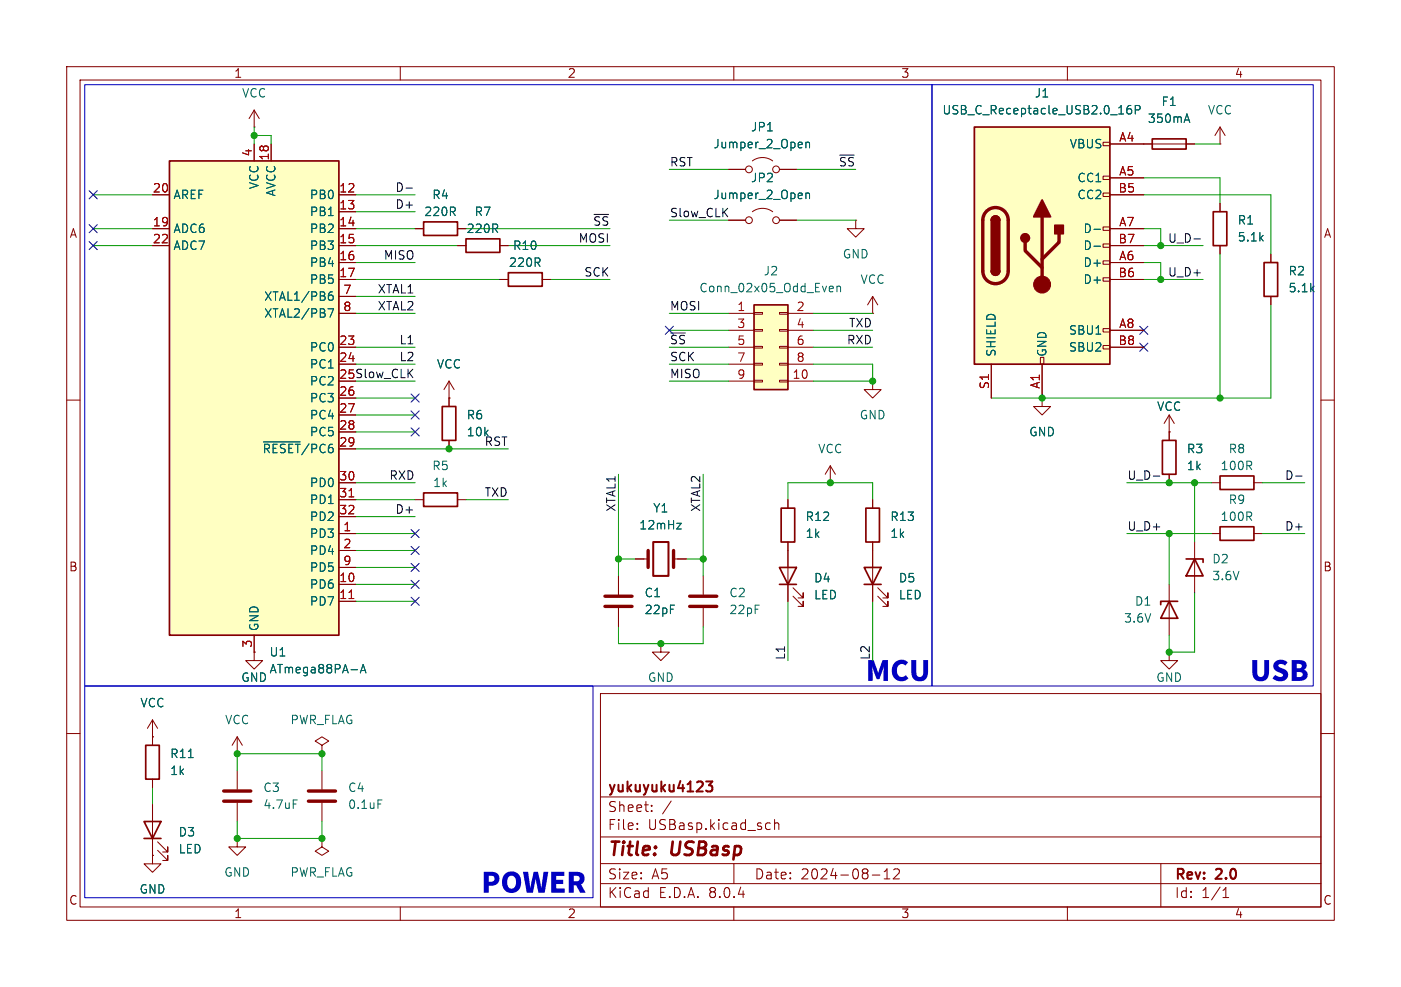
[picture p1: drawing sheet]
<svg xmlns="http://www.w3.org/2000/svg" width="210mm" height="148mm" viewBox="0 0 210 148" stroke-linecap="round" stroke-linejoin="round" font-family="sans-serif">
<g fill="none" stroke="#840000" stroke-width=".15">
<path d="M10 10h190v128h-190zM12 12h186v124h-186zM60 10v2M110 10v2M160 10v2M182.9 19.1l-.8 1.2M182.9 19.1v2.5M182.9 19.1l.7 1.2M182.9 21.6h.1M190.5 38.1v1.3M10 60h2M130.8 57.2v1.2h1.3l-1.3 1.3-1.3-1.3h1.3"/>
<path d="M130.8 57.2h.1M130.8 47h.1M130.8 44.5l-.8 1.2M130.8 44.5v2.5M130.8 44.5l.8 1.2M190.5 44.5v1.2M198 60h2M105.4 86.4v2.8M105.4 91.2v2.8M175.3 97.8v1.3h1.2l-1.2 1.2-1.3-1.2h1.3M175.3 97.8h.1M175.3 87.6v7.7"/>
<path d="M179.1 81.3v7.6M181.6 80h1.3M188 80h1.2M10 110h2M90 104h108v32h-108zM90 119.5h108M198 110h2M60 136v2M90 132.5h108M90 129.5h108M90 125.5h108M95.5 124.2v.2"/>
<path d="M95.5 123.5v.1M97.7 121.5v.2M97.7 120.8v.1M100.6 120.1l-1.3 1.9M110 136v2M110 129.5v3M115 123.4l.5 .1M115.5 124.3l-.5 .1M116.1 123.5a.37 .37 0 0 1 .7 .1v.8M116.1 122.9v1.5M130.8 131.2h1.1M132.5 131.8h.9"/>
<path d="M132.5 130.7l.5-.4v1.5M134 130.4l.2-.1 .5 .1a.41 .41 0 0 1 .1 .5l-.9 .9h.9M160 136v2M174 129.5v6.5M183.3 134.6h.9M183.3 133.5l.5-.4v1.5"/>
</g>
<path d="M105.8 117.2h1l-.5 .6a.41 .41 0 0 1 .5 .2v.4l-.2 .2h-.7" fill="none" stroke="#840000" stroke-width=".3"/>
<path d="M189.5 39.4h2v5.1h-2zM182.9 79h5.1v2h-5.1zM175.3 90.2l1.2 2.5h-2.5zM176.5 90.2h-2.5v.5M177.8 83.8h2.5v.5M179.1 83.8l1.2 2.6h-2.5z" fill="none" stroke="#840000" stroke-width=".25"/>
<path d="M103.4 90.9h4M103.4 89.4h4" fill="none" stroke="#840000" stroke-width=".51"/>
<path d="M146 19.1h20.4v35.5h-20.4z" fill="#ffffc2"/>
<g fill="none" stroke="#840000" stroke-width=".15">
<path d="M109.2 33h2.6M112.8 31.8a2.54 2.54 0 0 1 3 0M116.8 33h2.6M165.4 39.1h1v.5h-1zM165.4 36.6h1v.5h-1zM165.4 34h1v.5h-1zM165.4 29h1v.5h-1zM165.4 26.4h1v.5h-1zM165.4 21.3h1v.5h-1zM166.4 21.6h12.7M166.4 26.7h5M166.4 39.4h5"/>
<path d="M166.4 34.3h5M166.4 29.2h5M166.4 36.8h5M148.6 54.6v5.1M156 53.6h.5v1h-.5zM156.2 59.7v1.3h1.3l-1.3 1.2-1.3-1.2h1.3M156.2 59.7h.1M156.2 54.6v5.1M165.4 51.8h1v.5h-1zM165.4 49.3h1v.5h-1zM165.4 41.7h1v.5h-1zM166.4 49.5h5"/>
<path d="M166.4 41.9h5M166.4 52.1h5"/>
<circle cx="112.3" cy="33" r=".51"/>
<circle cx="116.3" cy="33" r=".51"/>
</g>
<path d="M146 19.1h20.4v35.5h-20.4zM148.6 33a.64 .64 0 0 1 .6-.6 .64 .64 0 0 1 .7 .6M172.7 20.8h5.1v1.6h-5.1zM148.6 40.6a.64 .64 0 0 0 .6 .7 .64 .64 0 0 0 .7-.7" fill="none" stroke="#840000" stroke-width=".25"/>
<path d="M147.9 31.7a1.9 1.9 0 0 1 2-.4 1.9 1.9 0 0 1 1.2 1.7v7.6a1.91 1.91 0 0 1-1.9 1.9 1.91 1.91 0 0 1-1.9-1.9v-7.7a1.9 1.9 0 0 1 .6-1.2zM153.7 36.3v1.3l2.5 2.5M156.2 32.5v10.2M158.7 35.1v1.2l-2.5 2.6" fill="none" stroke="#840000" stroke-width=".51"/>
<g fill="#840000" stroke="#840000" stroke-width=".25">
<path d="M148.6 40.6h1.3a.64 .64 0 0 1-.7 .7 .64 .64 0 0 1-.6-.7z"/>
<path d="M148.6 33h1.3v7.6h-1.3z"/>
<path d="M148.8 32.6a.64 .64 0 0 1 .7-.2 .64 .64 0 0 1 .4 .6h-1.3z"/>
<path d="M156.2 30l1.3 2.5h-2.6z"/>
<path d="M158.1 33.8h1.3v1.3h-1.3z"/>
<circle cx="153.7" cy="35.7" r=".63"/>
</g>
<circle cx="156.2" cy="42.7" r="1.27" fill="#840000" stroke="#840000" stroke-width=".15"/>
<path d="M169.5 15.8a.5 .5 0 0 0-.6 .6v.4l.1 .2 .4 .1 .2-.1v-.5l-.1-.1-.3-.1-.3 .2M170.2 16.5l.6-.1 .1-.2-.1-.3-.1-.1h-.5v1.3M177.6 18h.6M177.9 17.1l.4 1.3M120.8 28.9v.9M120.8 29.1l.2-.2 .3 .1v.8M164 34.4h1M164 36.9h1" fill="none" stroke="#006464" stroke-width=".15"/>
<path d="M113 45.7h5.1v12.7h-5.1z" fill="#ffffc2"/>
<g fill="none" stroke="#840000" stroke-width=".15">
<path d="M38.1 19.1h.1M38.1 16.5l-.8 1.3M38.1 16.5v2.6M38.1 16.5l.8 1.3M109.2 25.4h2.6M112.8 24.1a2.54 2.54 0 0 1 3 0M116.8 25.4h2.6M74.9 41.9h1.3M81.3 41.9h1.2M109.2 47h3.8M109.2 57.2h3.8M109.2 49.5h3.8"/>
<path d="M109.2 52.1h3.8M109.2 54.6h3.8M113 57h1.3v.3h-1.3zM113 54.5h1.3v.2h-1.3zM113 51.9h1.3v.3h-1.3zM113 49.4h1.3v.3h-1.3zM113 46.9h1.3v.2h-1.3zM116.8 57h1.3v.3h-1.3zM116.8 54.5h1.3v.2h-1.3zM116.8 51.9h1.3v.3h-1.3zM116.8 49.4h1.3v.3h-1.3zM116.8 46.9h1.3v.2h-1.3z"/>
<path d="M118.1 47h3.8M118.1 57.2h3.8M118.1 49.5h3.8M118.1 52.1h3.8M118.1 54.6h3.8M62.2 74.9h1.3M68.6 74.9h1.2M92.7 86.4v2.8M92.7 91.2v2.8M95.2 83.8h2M101 83.8h1.9M22.9 110.5v1.3"/>
<path d="M22.9 116.8v1.3M35.6 113h.1M35.6 110.5l-.8 1.3M35.6 110.5v2.5M35.6 110.5l.7 1.3M48.3 115.6v2.8M22.9 120.7v7.6M23.6 127.5l1.5 1.5v-.7v.7h-.7M23.6 126.2l1.5 1.6v-.8v.8h-.7M48.3 120.4v2.8"/>
<circle cx="112.3" cy="25.4" r=".51"/>
<circle cx="116.3" cy="25.4" r=".51"/>
</g>
<path d="M76.2 40.9h5.1v2h-5.1zM113 45.7h5.1v12.7h-5.1zM63.5 73.9h5.1v2h-5.1zM21.8 111.8h2.1v5h-2.1zM21.6 123.2h2.5l-1.2 2.5zM21.6 125.7h2.5" fill="none" stroke="#840000" stroke-width=".25"/>
<path d="M120.8 21.3v.9M120.8 21.4l.2-.1 .3 .1v.8M124.5 42.9l.4 .1v.2l-.6 .1M124.9 43.7l-.4 .1M125.5 43l.1-.1 .3 .1 .1 .8M125.5 42.9v.9M101.4 78.5h.7l-.7 .8h.7M28.2 113.6h.8M56.7 120h.6" fill="none" stroke="#006464" stroke-width=".15"/>
<path d="M90.7 90.9h4M90.7 89.4h4M97.2 82.6v2.5M101 82.6v2.5M46.2 118.6h4.1M46.2 120.1h4.1" fill="none" stroke="#840000" stroke-width=".51"/>
<path d="M97.9 81.3h2.3v5.1h-2.3z" fill="none" stroke="#840000" stroke-width=".3"/>
<path d="M25.4 24.1h25.4v71.2h-25.4z" fill="#ffffc2"/>
<g fill="none" stroke="#840000" stroke-width=".25">
<path d="M25.4 24.1h25.4v71.2h-25.4zM63.5 33.3h5.1v2h-5.1zM69.8 35.8h5.1v2h-5.1zM181.9 31.8h2v5h-2zM66.3 61h2v5h-2zM117.1 76.2h2v5.1h-2zM129.8 76.2h2v5.1h-2zM174.2 66h2.1v5.1h-2.1zM182.9 71.4h5.1v2h-5.1zM116.8 85.1h2.6l-1.3 2.5zM116.8 87.6h2.6M129.5 85.1h2.6l-1.3 2.5z"/>
<path d="M129.5 87.6h2.6"/>
</g>
<g fill="none" stroke="#840000" stroke-width=".15">
<path d="M22.9 29.2h2.5M22.9 34.3h2.5M22.9 36.8h2.5M38.1 21.6v2.5M40.6 21.6v2.5M50.8 29.2h2.5M50.8 31.8h2.5M50.8 34.3h2.5M50.8 36.8h2.5M50.8 39.4h2.5M62.2 34.3h1.3M68.6 34.3h1.2"/>
<path d="M68.6 36.8h1.2M74.9 36.8h1.3M109.2 25.4h2.6M109.2 33h2.6M116.8 25.4h2.6M116.8 33h2.6M128.3 33v1.3h1.2l-1.2 1.3-1.3-1.3h1.3M128.3 33h.1M166.4 29.2h5M166.4 34.3h5M166.4 36.8h5M166.4 39.4h5"/>
<path d="M166.4 21.6h6.3M166.4 26.7h5M177.8 21.6h1.3M182.9 30.5v1.3M182.9 36.8v1.3M190.5 38.1v1.3M50.8 41.9h2.5M50.8 52.1h2.5M50.8 54.6h2.5M50.8 59.7h2.5M50.8 44.5h2.5M50.8 47h2.5"/>
<path d="M67.3 59.7h.1M67.3 57.2l-.8 1.2M67.3 57.2v3.8M67.3 57.2l.8 1.2M74.9 41.9h1.3M81.3 41.9h1.2M148.6 54.6v5.1M156.2 59.7h.1M156.2 54.6v5.1M166.4 41.9h5M166.4 52.1h5M166.4 49.5h5"/>
<path d="M190.5 44.5v1.2M50.8 62.2h2.5M50.8 64.8h2.5M50.8 67.3h2.5M50.8 72.4h2.5M50.8 74.9h2.5M50.8 77.5h2.5M67.3 66v1.3M118.1 74.9v1.3M124.5 72.4h.1M124.5 69.9l-.8 1.2M124.5 69.9v2.5"/>
<path d="M124.5 69.9l.7 1.2M130.8 74.9v1.3M175.3 64.8h.1M175.3 62.2l-.8 1.3M175.3 62.2v3.8M175.3 71.1v1.3M175.3 62.2l.7 1.3M181.6 72.4h1.3M188 72.4h1.2M38.1 97.8v1.3h1.3l-1.3 1.2-1.3-1.2h1.3M38.1 97.8h.1M38.1 95.3v2.5"/>
<path d="M50.8 80h2.5M50.8 87.6h2.5M50.8 90.2h2.5M50.8 82.6h2.5M50.8 85.1h2.5M92.7 86.4v2.8M92.7 91.2v2.8M95.2 83.8h1.3M99.1 96.5v1.3h1.2l-1.2 1.3-1.3-1.3h1.3M99.1 96.5h.1M101.6 83.8h1.3M118.1 81.3v8.9"/>
<path d="M118.9 89.4l1.5 1.5v-.7v.7h-.8M118.9 88.1l1.5 1.6v-.8v.8h-.8M130.8 81.3v8.9M131.6 89.4l1.5 1.5v-.7v.7h-.8M131.6 88.1l1.5 1.6v-.8v.8h-.8M22.9 110.5h.1M22.9 108l-.8 1.2M22.9 108v3.8M22.9 116.8v1.3M22.9 108l.7 1.2M35.6 115.6v2.8M48.3 111.8l1-.7-1-.6-1.1 .6 1.1 .7v1.2"/>
<path d="M48.3 113h.1M22.9 128.3v1.2h1.2l-1.2 1.3-1.3-1.3h1.3M22.9 128.3h.1M22.9 120.7v2.5M22.9 125.7v2.6M35.6 125.7v1.3h1.2l-1.2 1.3-1.3-1.3h1.3M35.6 125.7h.1M35.6 120.4v2.8M48.3 125.7v1.3l1 .6-1 .7-1.1-.7 1.1-.6M48.3 125.7h.1"/>
</g>
<path d="M52.3 74.5h.7M52.3 89.8h.7" fill="none" stroke="#a90000" stroke-width=".15"/>
<g fill="none" stroke="#006464" stroke-width=".15">
<path d="M169.5 15.8a.5 .5 0 0 0-.6 .6v.4l.1 .2 .4 .1 .2-.1v-.5l-.1-.1-.3-.1-.3 .2M170.2 16.5l.6-.1 .1-.2-.1-.3-.1-.1h-.5v1.3M177.6 18h.6M177.9 17.1l.4 1.3M120.8 21.3v.9M120.8 28.9v.9M120.8 21.4l.2-.1 .3 .1v.8M120.8 29.1l.2-.2 .3 .1v.8M164 34.4h1M164 36.9h1M49.2 46.3h.8l-.5 1.3M49.3 44.4l.4-.2 .2 .3-.1 .5h-.3l-.2-.1"/>
<path d="M49.8 43.8a.45 .45 0 0 0-.5 .3M39.5 66.3h5.5M101.4 78.5h.7l-.7 .8h.7M28.2 113.6h.8M44 120h.6M54 100.9l.4-1.3 .5 1.3M54.1 100.5h.6"/>
</g>
<path d="M33.5 118.6h4.1M33.5 120.1h4.1" fill="none" stroke="#840000" stroke-width=".51"/>
<path d="M60.9 28.2h.9M179 35.8h.9M172.9 71.4h.9M194.2 71.4h1" fill="none" stroke="#0f0f0f" stroke-width=".15"/>
<path d="M12.7 12.7h127v90.2h-127zM139.7 12.7h57.1v90.2h-57.1zM12.7 102.9h76.2v31.7h-76.2z" fill="none" stroke="#0000c2" stroke-width=".15"/>
<g fill="none" stroke="#009600" stroke-width=".15">
<path d="M38.1 19.1v2.5M14 34.3h8.9M14 36.8h8.9M14 29.2h8.9M38.1 20.3h2.5v1.3M53.3 34.3h8.9M53.3 36.8h15.3M53.3 31.8h8.9M53.3 29.2h8.9M53.3 39.4h8.9M69.8 34.3h21.6M76.2 36.8h15.2"/>
<path d="M100.3 33h8.9M100.3 25.4h8.9M119.4 33h8.9M119.4 25.4h8.9M171.4 34.3h2.6v2.5M171.4 36.8h8.9M171.4 29.2h19.1v8.9M171.4 39.4h2.6v2.5M171.4 26.7h11.5v3.8M179.1 21.6h3.8M182.9 38.1v21.6M53.3 57.2h8.9"/>
<path d="M53.3 52.1h8.9M53.3 47h8.9M53.3 44.5h8.9M53.3 54.6h8.9M53.3 59.7h8.9M53.3 41.9h21.6M82.5 41.9h8.9M100.3 57.2h8.9M100.3 52.1h8.9M100.3 47h8.9M100.3 49.5h8.9M100.3 54.6h8.9"/>
<path d="M121.9 54.6h8.9v2.6h-8.9M121.9 52.1h8.9M121.9 47h8.9M121.9 49.5h8.9M171.4 41.9h8.9M190.5 45.7v14h-41.9M53.3 64.8h8.9M53.3 77.5h8.9M53.3 74.9h8.9M53.3 72.4h8.9M53.3 67.3h22.9M53.3 62.2h8.9"/>
<path d="M69.8 74.9h6.4M92.7 71.1v15.3M105.4 71.1v15.3M118.1 74.9v-2.5h12.7v2.5M168.9 72.4h12.7M179.1 72.4v8.9M189.2 72.4h6.4M53.3 80h8.9M53.3 82.6h8.9M53.3 85.1h8.9M53.3 87.6h8.9M53.3 90.2h8.9"/>
<path d="M92.7 94v2.5h12.7v-2.5M92.7 83.8h2.5M102.9 83.8h2.5M118.1 90.2v8.9M130.8 90.2v8.9M168.9 80h12.7M175.3 80v7.6M179.1 88.9v8.9h-3.8v-2.5M189.2 80h6.4M22.9 118.1v2.6M35.6 115.6v-2.6h12.7v2.6M35.6 123.2v2.5h12.7v-2.5"/>
</g>
<g fill="none" stroke="#000084" stroke-width=".15">
<path d="M13.4 36.2l1.2 1.2M13.4 28.6l1.2 1.2M13.4 33.7l1.2 1.2M14.6 36.2l-1.2 1.2M14.6 28.6l-1.2 1.2M14.6 33.7l-1.2 1.2M61.6 59.1l1.2 1.2M62.8 59.1l-1.2 1.2M99.7 48.9l1.2 1.2M100.9 48.9l-1.2 1.2M170.8 48.9l1.3 1.2M170.8 51.5l1.3 1.2"/>
<path d="M172.1 48.9l-1.3 1.2M172.1 51.5l-1.3 1.2M61.6 61.6l1.2 1.2M61.6 79.4l1.2 1.2M61.6 64.2l1.2 1.2M62.8 61.6l-1.2 1.2M62.8 79.4l-1.2 1.2M62.8 64.2l-1.2 1.2M61.6 87l1.2 1.2M61.6 89.6l1.2 1.2M61.6 84.5l1.2 1.2M61.6 81.9l1.2 1.3"/>
<path d="M62.8 87l-1.2 1.2M62.8 89.6l-1.2 1.2M62.8 84.5l-1.2 1.2M62.8 81.9l-1.2 1.3"/>
</g>
<g fill="#009600" stroke="#009600" stroke-width=".15">
<circle cx="48.3" cy="125.7" r=".46"/>
<circle cx="35.6" cy="113" r=".46"/>
<circle cx="35.6" cy="125.7" r=".46"/>
<circle cx="48.3" cy="113" r=".46"/>
<circle cx="124.5" cy="72.4" r=".46"/>
<circle cx="105.4" cy="83.8" r=".46"/>
<circle cx="92.7" cy="83.8" r=".46"/>
<circle cx="130.8" cy="57.2" r=".46"/>
<circle cx="175.3" cy="97.8" r=".46"/>
<circle cx="175.3" cy="80" r=".46"/>
<circle cx="156.2" cy="59.7" r=".46"/>
<circle cx="38.1" cy="20.3" r=".46"/>
<circle cx="175.3" cy="72.4" r=".46"/>
<circle cx="179.1" cy="72.4" r=".46"/>
<circle cx="174" cy="36.8" r=".46"/>
<circle cx="182.9" cy="59.7" r=".46"/>
<circle cx="174" cy="41.9" r=".46"/>
<circle cx="99.1" cy="96.5" r=".46"/>
<circle cx="67.3" cy="67.3" r=".46"/>
</g>
<g font-size="4.2" fill="#0000c2">
<text x="129.8" y="103">MCU</text>
<text x="187.4" y="103">USB</text>
<text x="72.2" y="134.7">POWER</text>
</g>
<g font-size="2.8" fill="#840000">
<text x="91" y="128.9">Title:</text>
<text x="100.7" y="128.9">USBasp</text>
</g>
<g font-size="2.1" fill="#840000">
<text x="91" y="119.2">yukuyuku4123</text>
<text x="91" y="124.7">File:</text>
<text x="91" y="122">Sheet:</text>
<text x="97.1" y="124.7">USBasp.kicad_sch</text>
<text x="91" y="134.9">KiCad</text>
<text x="91" y="132.1">Size:</text>
<text x="97.7" y="132.1">A5</text>
<text x="98.7" y="134.9">E.D.A.</text>
<text x="106.3" y="134.9">8.0.4</text>
<text x="113" y="132.1">Date:</text>
<text x="120" y="132.1">2024-08-12</text>
<text x="176" y="132.3">Rev:</text>
<text x="176" y="134.9">Id:</text>
<text x="180.1" y="134.9">1/1</text>
<text x="182.4" y="132.3">2.0</text>
</g>
<g font-size="1.8" fill="#840000">
<text x="35" y="11.9">1</text>
<text x="85" y="11.9">2</text>
<text x="135" y="11.9">3</text>
<text x="185" y="11.9">4</text>
<text x="10.3" y="35.9">A</text>
<text x="198.4" y="35.9">A</text>
<text x="50.8" y="56.9">25 Slow_CLK</text>
<text x="10.3" y="85.9">B</text>
<text x="198.3" y="85.9">B</text>
<text x="10.3" y="135.9">C</text>
<text x="35" y="137.9">1</text>
<text x="85" y="137.9">2</text>
<text x="135" y="137.9">3</text>
<text x="185" y="137.9">4</text>
<text x="198.3" y="135.9">C</text>
</g>
<g font-size="1.8" fill="#006464">
<text x="36.2" y="14.8">VCC</text>
<text x="141.2" y="17.4">USB_C_Receptacle_USB2.0_16P</text>
<text x="155" y="14.8">J1</text>
<text x="174" y="16.1">F1</text>
<text x="181" y="17.4">VCC</text>
<text x="106.9" y="22.5">Jumper_2_Open</text>
<text x="112.5" y="19.9">JP1</text>
<text x="160.3" y="22.5">VBUS</text>
<text x="172" y="18.6">350mA</text>
<text x="39" y="28.5" transform="rotate(-90 39 28.5)">VCC</text>
<text x="41.5" y="29.6" transform="rotate(-90 41.5 29.6)">AVCC</text>
<text x="112.5" y="27.5">JP2</text>
<text x="161.4" y="27.5">CC1</text>
<text x="25.9" y="35.2">ADC6</text>
<text x="25.9" y="30.1">AREF</text>
<text x="46.3" y="30.1">PB0</text>
<text x="46.3" y="32.6">PB1</text>
<text x="46.3" y="35.2">PB2</text>
<text x="63.5" y="32.6">220R</text>
<text x="64.7" y="30.1">R4</text>
<text x="69.8" y="35.2">220R</text>
<text x="71" y="32.6">R7</text>
<text x="106.9" y="30.1">Jumper_2_Open</text>
<text x="161.4" y="30.1">CC2</text>
<text x="162.3" y="35.2">D-</text>
<text x="185.4" y="33.9">R1</text>
<text x="25.9" y="37.7">ADC7</text>
<text x="46.3" y="37.7">PB3</text>
<text x="46.3" y="40.2">PB4</text>
<text x="76.2" y="40.2">220R</text>
<text x="76.8" y="37.7">R10</text>
<text x="114.4" y="41.5">J2</text>
<text x="126.2" y="39">GND</text>
<text x="162.3" y="40.2">D+</text>
<text x="162.3" y="37.7">D-</text>
<text x="185.4" y="36.4">5.1k</text>
<text x="193" y="41.5">R2</text>
<text x="39.5" y="45.3">XTAL1/PB6</text>
<text x="39.5" y="47.9">XTAL2/PB7</text>
<text x="46.3" y="42.8">PB5</text>
<text x="104.7" y="44">Conn_02x05_Odd_Even</text>
<text x="128.9" y="42.8">VCC</text>
<text x="162.3" y="42.8">D+</text>
<text x="193" y="44">5.1k</text>
<text x="46.3" y="52.9">PC0</text>
<text x="149.5" y="53.6" transform="rotate(-90 149.5 53.6)">SHIELD</text>
<text x="157.1" y="53.6" transform="rotate(-90 157.1 53.6)">GND</text>
<text x="160.1" y="50.4">SBU1</text>
<text x="160.1" y="52.9">SBU2</text>
<text x="46.3" y="55.5">PC1</text>
<text x="46.3" y="58">PC2</text>
<text x="65.4" y="55.5">VCC</text>
<text x="46.3" y="60.6">PC3</text>
<text x="46.3" y="63.1">PC4</text>
<text x="46.3" y="65.6">PC5</text>
<text x="69.9" y="63.1">R6</text>
<text x="69.9" y="65.6">10k</text>
<text x="128.8" y="63.1">GND</text>
<text x="154.2" y="65.6">GND</text>
<text x="173.3" y="61.8">VCC</text>
<text x="39.3" y="68.2">~{RESET}/PC6</text>
<text x="64.7" y="70.7">R5</text>
<text x="122.5" y="68.2">VCC</text>
<text x="177.8" y="68.2">R3</text>
<text x="177.8" y="70.7">1k</text>
<text x="182.9" y="70.7">100R</text>
<text x="184.1" y="68.2">R8</text>
<text x="46.3" y="73.3">PD0</text>
<text x="46.3" y="75.8">PD1</text>
<text x="64.8" y="73.3">1k</text>
<text x="97.8" y="77.1">Y1</text>
<text x="184.1" y="75.8">R9</text>
<text x="46.3" y="80.9">PD3</text>
<text x="46.3" y="83.4">PD4</text>
<text x="46.3" y="78.3">PD2</text>
<text x="95.7" y="79.6">12mHz</text>
<text x="120.7" y="78.3">R12</text>
<text x="120.7" y="80.9">1k</text>
<text x="133.4" y="78.3">R13</text>
<text x="133.4" y="80.9">1k</text>
<text x="182.9" y="78.3">100R</text>
<text x="46.3" y="88.5">PD6</text>
<text x="46.3" y="86">PD5</text>
<text x="96.5" y="89.8">C1</text>
<text x="109.2" y="89.8">C2</text>
<text x="121.9" y="87.5">D4</text>
<text x="134.6" y="87.5">D5</text>
<text x="181.6" y="84.7">D2</text>
<text x="181.6" y="87.2">3.6V</text>
<text x="39" y="94.7" transform="rotate(-90 39 94.7)">GND</text>
<text x="46.3" y="91">PD7</text>
<text x="96.5" y="92.3">22pF</text>
<text x="109.2" y="92.3">22pF</text>
<text x="121.9" y="90.1">LED</text>
<text x="134.6" y="90.1">LED</text>
<text x="168.4" y="93.6">3.6V</text>
<text x="170" y="91">D1</text>
<text x="40.3" y="98.7">U1</text>
<text x="40.3" y="101.2">ATmega88PA-A</text>
<text x="20.9" y="106.3">VCC</text>
<text x="36.1" y="102.5">GND</text>
<text x="97" y="102.5">GND</text>
<text x="173.2" y="102.5">GND</text>
<text x="25.4" y="113.9">R11</text>
<text x="33.6" y="108.8">VCC</text>
<text x="43.4" y="108.8">PWR_FLAG</text>
<text x="25.4" y="116.4">1k</text>
<text x="39.4" y="119">C3</text>
<text x="52.1" y="119">C4</text>
<text x="26.7" y="125.6">D3</text>
<text x="39.4" y="121.5">4.7uF</text>
<text x="52.1" y="121.5">0.1uF</text>
<text x="26.7" y="128.2">LED</text>
<text x="33.5" y="131.7">GND</text>
<text x="43.4" y="131.7">PWR_FLAG</text>
<text x="20.8" y="134.2">GND</text>
</g>
<g font-size="1.8" fill="#a90000">
<text x="37.8" y="23.6" transform="rotate(-90 37.8 23.6)">4</text>
<text x="167.7" y="21.3">A4</text>
<text x="22.8" y="29">20</text>
<text x="40.4" y="24.2" transform="rotate(-90 40.4 24.2)">18</text>
<text x="50.8" y="29">12</text>
<text x="167.6" y="29">B5</text>
<text x="167.7" y="26.4">A5</text>
<text x="22.8" y="34">19</text>
<text x="50.8" y="31.5">13</text>
<text x="50.8" y="34">14</text>
<text x="167.7" y="34">A7</text>
<text x="22.8" y="36.6">22</text>
<text x="50.8" y="36.6">15</text>
<text x="50.8" y="39.1">16</text>
<text x="50.8" y="41.7">17</text>
<text x="167.6" y="41.7">B6</text>
<text x="167.6" y="36.6">B7</text>
<text x="167.7" y="39.1">A6</text>
<text x="51.4" y="44.2">7</text>
<text x="51.4" y="46.7">8</text>
<text x="110.4" y="46.7">1</text>
<text x="119.3" y="46.7">2</text>
<text x="50.8" y="51.8">23</text>
<text x="110.4" y="49.3">3</text>
<text x="110.4" y="51.8">5</text>
<text x="119.3" y="49.3">4</text>
<text x="119.3" y="51.8">6</text>
<text x="167.6" y="51.8">B8</text>
<text x="167.7" y="49.3">A8</text>
<text x="50.8" y="54.4">24</text>
<text x="50.8" y="59.4">26</text>
<text x="50.8" y="56.9">25</text>
<text x="110.4" y="54.4">7</text>
<text x="110.4" y="56.9">9</text>
<text x="118.7" y="56.9">10</text>
<text x="119.3" y="54.4">8</text>
<text x="148.3" y="58.5" transform="rotate(-90 148.3 58.5)">S1</text>
<text x="156" y="58.4" transform="rotate(-90 156 58.4)">A1</text>
<text x="50.8" y="62">27</text>
<text x="50.8" y="64.5">28</text>
<text x="50.8" y="67.1">29</text>
<text x="50.8" y="72.1">30</text>
<text x="50.8" y="74.7">31</text>
<text x="50.8" y="77.2">32</text>
<text x="51.4" y="79.8">1</text>
<text x="51.4" y="82.3">2</text>
<text x="50.8" y="87.4">10</text>
<text x="50.8" y="89.9">11</text>
<text x="51.4" y="84.8">9</text>
<text x="37.8" y="97.2" transform="rotate(-90 37.8 97.2)">3</text>
</g>
<g font-size="1.8" fill="#0f0f0f">
<text x="59.2" y="28.9">D-</text>
<text x="100.3" y="25.1">RST</text>
<text x="125.6" y="25.1">~{SS}</text>
<text x="59.2" y="31.4">D+</text>
<text x="88.8" y="33.9">~{SS}</text>
<text x="100.3" y="32.7">Slow_CLK</text>
<text x="57.4" y="39">MISO</text>
<text x="86.6" y="36.5">MOSI</text>
<text x="87.5" y="41.6">SCK</text>
<text x="175" y="41.6">U_D+</text>
<text x="175" y="36.5">U_D-</text>
<text x="56.5" y="46.6">XTAL2</text>
<text x="56.5" y="44.1">XTAL1</text>
<text x="100.3" y="46.6">MOSI</text>
<text x="59.8" y="51.7">L1</text>
<text x="100.3" y="51.7">~{SS}</text>
<text x="126.9" y="51.7">RXD</text>
<text x="127.2" y="49.2">TXD</text>
<text x="59.8" y="54.3">L2</text>
<text x="100.3" y="54.3">SCK</text>
<text x="100.3" y="56.8">MISO</text>
<text x="72.5" y="67">RST</text>
<text x="58.3" y="72">RXD</text>
<text x="59.2" y="77.1">D+</text>
<text x="72.5" y="74.6">TXD</text>
<text x="92.4" y="76.8" transform="rotate(-90 92.4 76.8)">XTAL1</text>
<text x="105.1" y="76.8" transform="rotate(-90 105.1 76.8)">XTAL2</text>
<text x="168.9" y="72">U_D-</text>
<text x="192.5" y="72">D-</text>
<text x="168.9" y="79.7">U_D+</text>
<text x="192.5" y="79.7">D+</text>
<text x="117.8" y="99.1" transform="rotate(-90 117.8 99.1)">L1</text>
<text x="130.5" y="99.1" transform="rotate(-90 130.5 99.1)">L2</text>
</g>
</svg>
